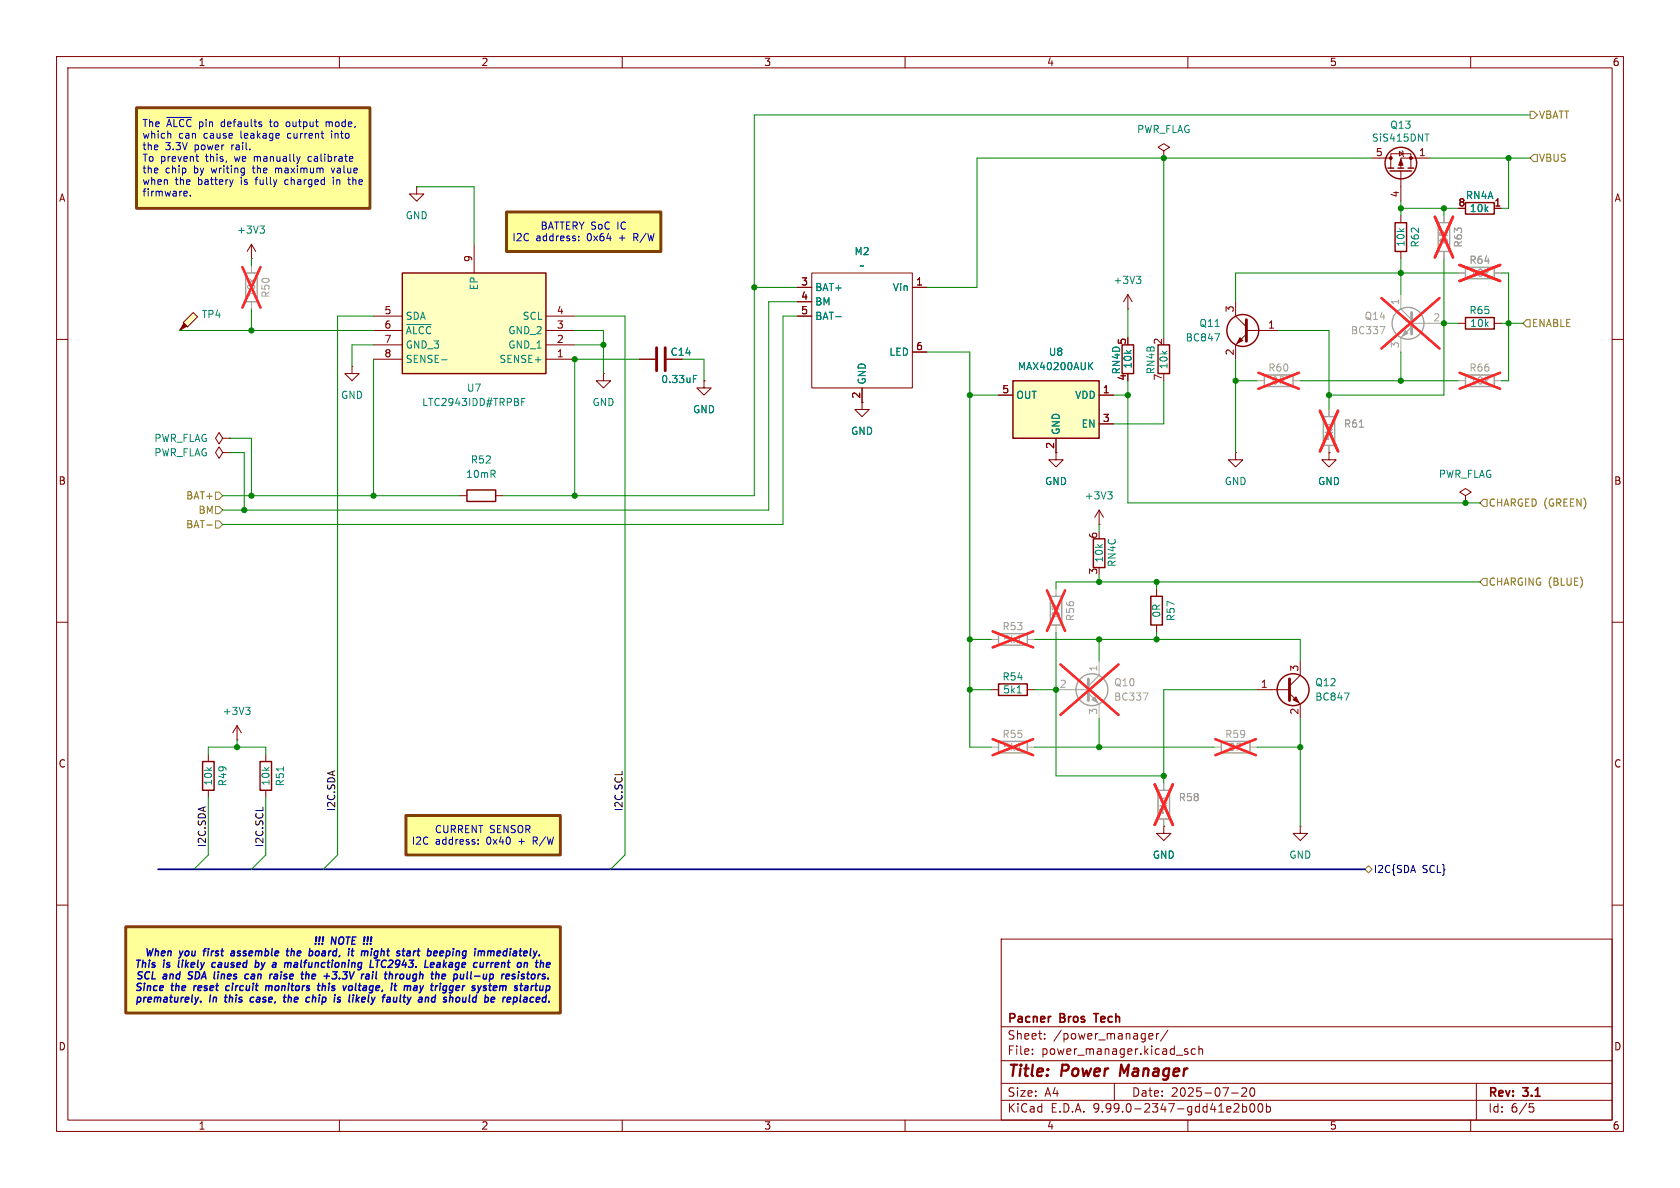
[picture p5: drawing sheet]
<svg xmlns="http://www.w3.org/2000/svg" width="297mm" height="210mm" viewBox="0 0 297 210" stroke-linecap="round" stroke-linejoin="round" font-family="sans-serif">
<path d="M0 0h297v210h-297z" fill="#fff" stroke="#fff" stroke-width=".18"/>
<g fill="none" stroke="#840000" stroke-width=".18">
<path d="M10 10h277v190h-277zM12 12h273v186h-273zM60 10v2M110 10v2M160 10v2M210 10v2M260 10v2M10 60h2M285 60h2M10 110h2M285 110h2M10 160h2"/>
<path d="M177 166h108v32h-108zM285 160h2M60 198v2M110 198v2M160 198v2M177 194.5h108M177 191.5h108M177 187.5h108M177 181.5h108M182.5 186.3v.1M182.5 185.5v.1M184.7 183.6v.1"/>
<path d="M184.7 182.8v.1M197 191.5v3M203.2 183.6h.5M203.2 182.8l.4-.1 .2 .4-.7 .1M204.5 182.7v1M204.9 182.7l-.3 .1-.1 .2M206.5 182.1l-1.3 2M209.6 185.9l.4 .1v.2l-.2 .2h-.3M209.6 185.4l.4 .1M210 198v2M211.3 185.5l-.4-.1-.3 .3v.4l.1 .2h.6M212 185.5l.2-.1 .3 .1 .1 .9"/>
<path d="M212 184.9v1.5M217.7 193.2h1.2M218.4 195.1l.5 .1 .1 .3-.9 1.1h.9M219.5 192.4l.6-.1 .2 .1 .1 .3-.9 1.1h.9M219.7 195.7l.4-.1 .3 .3v.4l-.2 .2h-.5M219.7 195.1v1.5M221.1 192.4l.2-.1a.81 .81 0 0 1 .6 .6 .81 .81 0 0 1-.3 .8l-.1 .1a.81 .81 0 0 1-.4-1.4zM221.1 195.2l.2-.1a.81 .81 0 0 1 .6 .6 .81 .81 0 0 1-.3 .8l-.1 .1a.81 .81 0 0 1-.4-1.4zM222.5 195.2l.2-.1a.81 .81 0 0 1 .6 .6 .81 .81 0 0 1-.3 .8l-.1 .1a.81 .81 0 0 1-.4-1.4zM223.9 195.7l.4-.1 .3 .3v.4l-.1 .2h-.6M223.9 195.1v1.5M260 198v2"/>
<path d="M261 191.5v6.5M270.4 195.1h.7M270.5 195.7h.4l.3 .3-.2 .5-.5 .1"/>
</g>
<path d="M198.2 188.2l-.2 2" fill="none" stroke="#840000" stroke-width=".4"/>
<path d="M185.6 179.7h.2M193.3 179.2h.9" fill="none" stroke="#840000" stroke-width=".3"/>
<g fill="#ff9">
<path d="M24.1 19.1h41.3v17.7h-41.3z"/>
<path d="M89.5 37.5h27.3v7h-27.3z"/>
<path d="M22.2 163.8h76.9v15.3h-76.9z"/>
<path d="M71.8 144.1h27.3v7h-27.3z"/>
</g>
<g fill="none" stroke="#840000" stroke-width=".18">
<path d="M44.4 45.7h.1M44.4 43.2l-.7 1.3M44.4 43.2l.8 1.3M44.4 43.2v2.5M218.4 53.3v2.6l1.9 1.9M220.3 58.4h5.8M220.3 59.1l-1.9 1.9v2.5M257.8 57.2h1.3M264.2 57.2h1.2M152.4 71.1v1.3h1.3l-1.3 1.3-1.3-1.3h1.3M186.7 80v1.3h1.3l-1.3 1.3-1.3-1.3h1.3M194.3 92.7h.1"/>
<path d="M194.3 90.2l-.8 1.2M194.3 90.2l.8 1.2M194.3 90.2v2.5M218.4 80v1.3h1.3l-1.3 1.3-1.2-1.3h1.2M218.4 80h.1M234.9 80v1.3h1.3l-1.3 1.3-1.2-1.3h1.2M234.9 80h.1M259.1 87.6l1-.6-1-.6-1 .6 1 .6v1.3M259.1 88.9h.1M204.5 104.1v1.3M204.5 110.5v1.3M229.9 116.8v2.6l-1.9 1.9"/>
<path d="M41.9 130.8h.1M41.9 128.3l-.8 1.2M41.9 128.3l.8 1.2M41.9 128.3v2.5M47 133.4v1.2M47 139.7v1.3M222.2 121.9h5.8M228 122.6l1.9 1.9v2.5M205.7 146.1v1.2h1.3l-1.3 1.3-1.2-1.3h1.2M205.7 146.1h.1"/>
</g>
<path d="M46 39.9h.7l-.4 .5M46.5 40.4l.2 .3v.3l-.2 .2M214.8 59h.8l-.5 1.3M195.8 86.9h.8l-.4 .5M196.4 87.4l.2 .3v.3l-.2 .2M43.4 125h.8l-.4 .5M44 125.5l.2 .3v.3l-.2 .2M50.1 135.6v.7M237.7 122.5h.8l-.5 1.3" fill="none" stroke="#008484" stroke-width=".18"/>
<g fill="none" stroke="#a1a1a1" stroke-width=".25">
<path d="M43.4 48.3h2.1v5h-2.1zM233.9 73.7h2.1v5h-2.1zM259.1 66.3h5.1v2h-5.1zM176.5 112h5.1v2h-5.1zM185.7 105.4h2v5.1h-2zM176.5 131.1h5.1v2h-5.1z"/>
<circle cx="248.9" cy="57.1" r="2.82"/>
</g>
<g fill="none" stroke="#a1a1a1" stroke-width=".18">
<path d="M44.4 47v1.3M44.4 53.3v1.3M244 57.7h.8l-.5 1.3M247.6 52.1v2.5l2 1.9M249.6 57.2h5.7M249.6 57.8l-2 1.9v2.5M234.9 72.4v1.3M234.9 78.7v1.3M235.5 74.7v.7M240.3 75.5h.7M257.8 67.3h1.3M264.2 67.3h1.2"/>
<path d="M175.3 113h1.2M179.8 113.6h.8M181.6 113h1.3M186.7 104.1v1.3M186.7 110.5v1.3M175.3 132.1h1.2M179.8 132.7h.8M181.6 132.1h1.3"/>
</g>
<g fill="none" stroke="#ff2626" stroke-width=".46">
<path d="M42.8 47.2l3.3 7.2M46.1 47.2l-3.3 7.2M244.2 52.7l10.3 8.9M254.5 52.7l-10.3 8.9M233.3 72.6l3.3 7.2M236.6 72.6l-3.3 7.2M258 65.9l7.2 2.8M265.2 65.9l-7.2 2.8M175.5 111.6l7.2 2.8M182.7 111.6l-7.2 2.8M185.1 104.4l3.2 7.1M188.3 104.4l-3.2 7.1"/>
<path d="M175.5 130.7l7.2 2.8M182.7 130.7l-7.2 2.8"/>
</g>
<path d="M220.3 56.5v3.8M228 120v3.8" fill="none" stroke="#840000" stroke-width=".51"/>
<g fill="none" stroke="#840000" stroke-width=".25">
<path d="M259.1 56.1h5.1v2.1h-5.1zM198.4 61h2v5h-2zM204.7 61h2.1v5h-2.1zM193.3 95.3h2v5h-2zM203.5 105.4h2v5.1h-2zM46 134.6h2v5.1h-2z"/>
<circle cx="219.7" cy="58.4" r="2.82"/>
<circle cx="228.6" cy="121.9" r="2.82"/>
</g>
<g fill="#840000" stroke="#840000" stroke-width=".18">
<path d="M228.6 123.7l.5-.5 .5 1z"/>
<path d="M219.2 59.7l.5 .5-1 .5z"/>
</g>
<path d="M249.6 55.2v3.9" fill="none" stroke="#a1a1a1" stroke-width=".51"/>
<path d="M248.4 58.4l.5 .5-1 .5z" fill="#a1a1a1" stroke="#a1a1a1" stroke-width=".18"/>
<path d="M179.1 67.3h15.2v10.2h-15.2z" fill="#ffffc2"/>
<path d="M179.1 67.3h15.2v10.2h-15.2z" fill="none" stroke="#840000" stroke-width=".25"/>
<path d="M199.4 54.6h.1M199.4 52.1l-.8 1.2M199.4 52.1l.8 1.2M199.4 52.1v2.5M62.2 64.8v1.2h1.3l-1.3 1.3-1.2-1.3h1.2M62.2 64.8h.1M176.5 69.9h2.6M186.7 77.5v2.5M194.3 69.9h2.5M194.3 74.9h2.5" fill="none" stroke="#840000" stroke-width=".18"/>
<path d="M200.9 48.8h.8l-.4 .5M201.4 49.3l.3 .3v.3l-.3 .2M192.6 64.6l.6 .7M193.2 64.1l-.7 .7" fill="none" stroke="#008484" stroke-width=".18"/>
<path d="M254.3 39.4h2v5.1h-2zM259.1 47.2h5.1v2.1h-5.1z" fill="none" stroke="#a1a1a1" stroke-width=".25"/>
<path d="M255.3 38.1v1.3M255.3 44.5v1.2M257.8 48.3h1.3M264.2 48.3h1.2" fill="none" stroke="#a1a1a1" stroke-width=".18"/>
<path d="M253.7 38.3l3.2 7.2M256.9 38.3l-3.2 7.2M258 46.8l7.2 2.9M265.2 46.8l-7.2 2.9" fill="none" stroke="#ff2626" stroke-width=".46"/>
<path d="M71.1 48.3h25.4v17.7h-25.4z" fill="#ffffc2"/>
<g fill="none" stroke="#840000" stroke-width=".25">
<path d="M245.4 29.7h1M245.7 30.2h3.9M247.1 29.7h1.1M248.9 29.7h1M259.1 35.8h5.1v2h-5.1zM71.1 48.3h25.4v17.7h-25.4zM82.5 86.6h5.1v2h-5.1zM35.8 134.6h2v5.1h-2zM176.5 120.9h5.1v2h-5.1z"/>
<circle cx="247.6" cy="28.8" r="2.79"/>
</g>
<g fill="none" stroke="#840000" stroke-width=".18">
<path d="M73.7 33v1.3h1.2l-1.2 1.3-1.3-1.3h1.3M73.7 33h.1M242.6 27.9h3.3M245.9 29.7v-2.5h3.5v2.5M247.4 26.8l.6 .4-.6 .4zM247.6 30.2v5.4M247.9 26.7l.1 .1v.8l.2 .1M252.7 27.9h-5.1v1.8M264.2 36.8h1.2M66 58.4h5.1M66 55.9h5.1M83.8 43.2v5.1"/>
<path d="M96.5 58.4h5.1M96.5 55.9h5.1M141 55.9h2.5M141 50.8h2.5M141 53.3h2.5M143.5 48.3h17.8v20.3h-17.8zM161.3 50.8h2.5M39.4 77.5l-.7-1-.6 1 .6 1 .7-1h1.2M40.6 77.5h.1M66 63.5h5.1M66 61h5.1M96.5 63.5h5.1"/>
<path d="M96.5 61h5.1M106.7 66v1.3h1.2l-1.2 1.3-1.3-1.3h1.3M106.7 66h.1M113 63.5h2.8M117.9 63.5h2.7M124.5 67.3v1.3h1.2l-1.2 1.3-1.3-1.3h1.3M124.5 67.3h.1M152.4 68.6v2.5M161.3 62.2h2.5M39.4 80l-.7-1-.6 1 .6 1 .7-1h1.2M40.6 80h.1M81.3 87.6h1.2"/>
<path d="M87.6 87.6h1.3M36.8 133.4v1.2M36.8 139.7v1.3M175.3 121.9h1.2M181.6 121.9h1.3"/>
</g>
<path d="M251.9 23.7h.7M71.9 57.4h4.4M147.7 56h1M78.1 63.6h.9M92.2 71h.4M92.8 70.4h-.6v1.3M122.6 67h.4M122.6 66.4h.6M179.8 122.5h.8" fill="none" stroke="#008484" stroke-width=".18"/>
<path d="M116.1 61.5v4M117.6 61.5v4" fill="none" stroke="#840000" stroke-width=".51"/>
<g fill="none" stroke="#a1a1a1" stroke-width=".25">
<path d="M223.5 66.3h5.1v2h-5.1zM215.9 131.1h5.1v2h-5.1z"/>
<circle cx="193" cy="121.9" r="2.82"/>
</g>
<path d="M222.2 67.3h1.3M228.6 67.3h1.3M194.3 116.8v2.6l-1.9 1.9M186.7 121.9h5.7M192.4 122.6l1.9 1.9v2.5M202.1 122.5h.8l-.5 1.3M214.6 132.1h1.3M221 132.1h1.2" fill="none" stroke="#a1a1a1" stroke-width=".18"/>
<path d="M222.5 65.9l7.1 2.8M229.6 65.9l-7.1 2.8M187.5 117.5l10.2 8.9M197.7 117.5l-10.2 8.9M214.9 130.7l7.1 2.8M222 130.7l-7.1 2.8" fill="none" stroke="#ff2626" stroke-width=".46"/>
<path d="M192.4 120v3.8" fill="none" stroke="#a1a1a1" stroke-width=".51"/>
<path d="M193 123.7l.5-.5 .6 1z" fill="#a1a1a1" stroke="#a1a1a1" stroke-width=".18"/>
<g fill="#840000" stroke="#840000" stroke-width=".18">
<path d="M247.6 28.2l.4 1h-.7z"/>
<circle cx="245.9" cy="27.9" r=".25"/>
<circle cx="249.4" cy="27.9" r=".25"/>
</g>
<path d="M32.4 57l1.8-1.8 .7 .8-1.8 1.8z" fill="#ffffc2"/>
<path d="M32.5 57.2l.5 .5-1.3 .7z" fill="#840000" stroke="#840000" stroke-width=".18"/>
<g fill="none" stroke="#840000" stroke-width=".18">
<path d="M205.7 26.7l1.1-.7-1.1-.6-1 .6 1 .7v1.2M205.7 27.9h.1M247.6 38.1v1.3M264.2 36.8h1.2M31.7 58.4h.1M32.4 57l1.8-1.8 .7 .8-1.8 1.8zM141 50.8h2.5M141 53.3h2.5M141 55.9h2.5M161.3 50.8h2.5M247.6 44.5v1.2M113 63.5h2.8"/>
<path d="M117.9 63.5h2.7M124.5 67.3h.1M152.4 68.6v2.5M161.3 62.2h2.5M176.5 69.9h2.6M186.7 77.5v2.5M194.3 69.9h2.5M194.3 74.9h2.5M234.9 80h.1M205.7 146.1h.1M229.9 146.1v1.2h1.2l-1.2 1.3-1.3-1.3h1.3M229.9 146.1h.1"/>
</g>
<path d="M246.6 39.4h2.1v5.1h-2.1z" fill="none" stroke="#840000" stroke-width=".25"/>
<path d="M204.7 139.7h2.1v5.1h-2.1z" fill="none" stroke="#a1a1a1" stroke-width=".25"/>
<path d="M255.3 38.1v1.3M255.3 44.5v1.2M257.8 48.3h1.3M264.2 48.3h1.2M234.9 72.4v1.3M234.9 78.7v1.3M235.5 74.7v.7M240.3 75.5h.7M205.7 138.4v1.3M205.7 144.8v1.3M206.3 140.8v.7" fill="none" stroke="#a1a1a1" stroke-width=".18"/>
<path d="M253.7 38.3l3.2 7.2M256.9 38.3l-3.2 7.2M258 46.8l7.2 2.9M265.2 46.8l-7.2 2.9M233.3 72.6l3.3 7.2M236.6 72.6l-3.3 7.2M204.1 138.7l3.2 7.1M207.3 138.7l-3.2 7.1" fill="none" stroke="#ff2626" stroke-width=".46"/>
<path d="M270.5 19.7h.6l.7 .6-.7 .7h-.6zM271.1 27.3h.7v1.3h-.7l-.6-.7zM269.2 57.2l.7-.7h.6v1.3h-.6zM36.5 92.8h1M38.1 89.5h.6l.7 .7-.7 .6h-.6zM38.1 87h.6l.7 .6-.7 .7h-.6zM38.1 92.1h.6l.7 .6-.7 .6h-.6zM262.3 88.3h.6v1.2h-.6l-.7-.6zM262.3 102.2h.6v1.3h-.6l-.7-.6zM241.9 153l.7 .7-.7 .6-.6-.6z" fill="none" stroke="#848400" stroke-width=".18"/>
<path d="M27.9 153.7h213.4" fill="none" stroke="#000084" stroke-width=".3"/>
<g fill="none" stroke="#008400" stroke-width=".18">
<path d="M73.7 33h10.1v10.2M205.7 27.9v31.8M242.6 27.9h-69.9v22.9h-8.9M247.6 35.6v2.5M247.6 36.8h10.2M252.7 27.9h17.8M255.3 36.8v1.3M266.7 27.9v8.9h-1.3M270.5 20.3h-137.2v67.3h-44.4M31.7 58.4h34.3M44.4 45.7v1.3M44.4 54.6v3.8"/>
<path d="M66 55.9h-6.3v95.2l-2.6 2.6M101.6 58.4h5.1v7.6M101.6 55.9h8.9v95.2l-2.6 2.6M133.3 50.8h7.7M141 55.9h-2.6v36.8h-99M141 53.3h-5.1v36.9h-96.5M199.4 54.6v5.1M226.1 58.4h8.8v14M247.6 45.7v6.4M255.3 45.7v24.2h-20.4M255.3 57.2h2.5M257.8 48.3h-39.4v5"/>
<path d="M265.4 48.3h1.3v19h-1.3M265.4 57.2h3.8M40.6 77.5h3.8v10.1M66 63.5v24.1M66 61h-3.8v3.8M101.6 61h5.1M113 63.5h-11.4v24.1M120.6 63.5h3.9v3.8M163.8 62.2h7.6v69.9h3.9M171.4 69.9h5.1M196.8 69.9h2.6M199.4 67.3v21.6h62.2"/>
<path d="M205.7 67.3v7.6h-8.9M218.4 63.5v16.5M218.4 67.3h3.8M229.9 67.3h27.9M247.6 62.2v5.1M39.4 87.6h41.9M40.6 80h2.6v10.2M194.3 92.7v1.3M171.4 113h3.9M182.9 113h47v3.8M186.7 111.8v25.4h19M194.3 101.6v1.3"/>
<path d="M194.3 113v3.8M204.5 102.9v1.2M204.5 111.8v1.2M261.6 102.9h-74.9v1.2M36.8 133.4v-1.3h10.2v1.3M41.9 130.8v1.3M171.4 121.9h3.9M182.9 132.1h31.7M182.9 121.9h3.8M194.3 127v5.1M222.2 121.9h-16.5v16.5M222.2 132.1h7.7"/>
<path d="M229.9 127v19.1M36.8 141v10.1l-2.5 2.6M47 141v10.1l-2.6 2.6"/>
</g>
<path d="M24.1 19.1h41.3v17.7h-41.3zM89.5 37.5h27.3v7h-27.3zM71.8 144.1h27.3v7h-27.3zM22.2 163.8h76.9v15.3h-76.9z" fill="none" stroke="#803f00" stroke-width=".51"/>
<g fill="none" stroke="#0000c2" stroke-width=".18">
<path d="M29.5 20.8h4.4M30 23.6l.2 .2v.6M32.7 33.8l.3 .1 .1 .2-.6 .1M33 34.6l-.3 .1M33.6 34.5v.2M34.8 28.3l.3 .2M41.2 31.8l-.3 .8M46.1 22l.2 .1-.2 .3M46.1 21.5l.1 .1M48.7 29.7v.9M48.8 29.8h-.1M50.6 31.8l-.3 .2v.4l.3 .2"/>
<path d="M50.7 21.6l-.1 .2 .1 .5M53.1 27.7l-.3 .8M54.7 27.7l-.2 .2v.4l.2 .2M57.7 21.5v.9M58 21.5l-.3 .2M58.6 29.7l.3 .9 .3-.9M58.6 23.6v.8M58.9 31.8v.8M58.9 31.3v.2M61.5 31.8h.5M61.6 31.3v1.1l.4 .2M62.3 27.7l.1 .3-.6 .1"/>
<path d="M102.3 42.4v.2M102.3 41.8v.1M84.5 149.1v.1M84.5 148.5v.1"/>
</g>
<g fill="none" stroke="#0000c2" stroke-width=".25">
<path d="M33.2 173h.2M35.1 176.3l-.4 .8M35.5 177v.1M35.9 168.1h.5M36.1 167.9l-.1 1.1M38 170.2l-.4 .1-.2 .5 .3 .2 .3-.1M39.7 176.3h.5M39.9 175.9l-.1 1.2M40.5 174.2l-.5 .2-.1 .4 .2 .3 .4-.1M41.3 168.1l-.4 .1M41.3 168.5h-.4l-.1 .3 .2 .2 .4-.1M43.4 173h.5"/>
<path d="M43.5 172.3h.5M44.8 176.3l-.5 .1-.1 .5 .2 .2h.4M45.3 170.2l.4 .1v.5l-.1 .1-.4 .1M47 174.4l.4-.2 .2 .2M47 174.2l-.1 .9M47.6 174.4l-.1 .7M48 174.2l-.4 .2M48.5 173h.5M49.1 172.5l-.5 .1-.2 .1M49.1 172.4l-.1 .6M50.1 176.3h.5M50.3 175.9l-.1 1.1 .3 .1"/>
<path d="M50.6 168.1h.5M50.8 167.7l-.1 1.1 .3 .2M51.1 175.9l-.2 1.2M51.4 176.3l-.4 .1M51.6 167.7l-.2 1.3M51.9 168.1l-.4 .1M52.5 170.2h-.4M52.5 170.5h-.3l-.2 .2v.2l.4 .1M54.6 172.4v.6M55.2 172.4v.6h.3M55.4 175.9l-.2 1.2M55.7 176.3l-.4 .1"/>
<path d="M55.8 172.5l-.6 .1M56.2 168.1l-.3 .1-.2 .5 .1 .2 .3 .1M57 174.4l.2-.2 .3 .1v.8M57.1 173.8l-.2 1.3M59.5 172.4l-.1 .5-.5 .1M60 172.9v.1M61.3 172.4v.4l-.1 .2h-.5l-.2-.1M61.8 171.8l.3 1.2 .5-1.2M61.9 174.2l.4 .2v.4l-.2 .2-.3 .1M62.1 168.1h.5M64 172.2l-.1 .8M64 176.5v.6h.3"/>
<path d="M64.6 176.6l-.6 .1M65.3 172.5l-.5 .1-.2 .1 .2 .3h.4M65.3 172.4l-.1 .6M65.9 172.2l-.1 .8M66.1 169.3l.3 .1M66.5 168.1l-.3 .3-.1 .3 .1 .2 .4 .1M66.6 171.8l-.2 1.1 .2 .1M66.8 169.7l-.2 1.3M67.4 170.3v.2a.44 .44 0 0 0 .2 .4 .44 .44 0 0 0 .5 0M70.1 177l-.4 .1M70.2 176.3l-.1 .8M70.8 172.3l.4-.1 .2 .2-.1 .5-.2 .1h-.3"/>
<path d="M70.8 175.9l-.1 1.2M71.5 174.2l-.1 .9M71.7 174.2l-.2 .2M72.4 168.1l.1 .2v.7M72.5 168.4l-.1 .1M73.2 168.1l-.1 .9M73.2 168.2l-.1 .2M74.3 174.2l.2 .9-.4 .4M76.4 173.8l-.2 1.1M76.9 177.1h-.4M77 175.9l-.2 1.2M77.3 170.2h.5l-.1 .8"/>
<path d="M77.8 170.5h-.4l-.2 .2 .1 .3 .5-.1M78.2 168.1l.2 .3-.6 .1M78.9 168.9l.3 .1M79 168.1l-.2 1.3M79.1 168.1l-.1 .1M79.4 175.5h.5M80 174.2l-.4 .2-.2 .4 .1 .2 .4 .1M80.2 173h.4M80.3 172.2l-.2 1.3M82.3 177l-.4 .1M82.4 176.3l-.1 .8M83.9 172.6h1"/>
<path d="M86.6 175l.2 .1M86.6 173.8l-.1 1.1M86.9 170.2l-.1 .8M87 168.1l.4 .2-.1 .7M87.2 170.2h-.2M87.2 174.4v.6l.4 .1M87.8 174.5l-.6 .2M88 168.2l-.2 .6 .2 .2M88.5 168.4l-.6 .1M89.7 176.5v.6h.5M90.3 176.6l-.6 .1M92.7 172.3l-.3-.1-.2 .2 .4 .3v.3h-.5"/>
<path d="M93.1 172.2h.5M93.4 171.8l-.2 1.1 .3 .1M93.8 176.4l-.1 .6 .4 .1M94.6 174.2h.5M94.7 175l.3 .1M94.8 173.8l-.1 1.1M94.9 169.7l-.1 1.1 .2 .2M95.5 174.2l-.1 .7 .2 .2M95.6 169.7l-.1 1.3"/>
</g>
<path d="M147.7 56h1M122.6 67h.4M122.6 66.4h.6M192.6 64.6l.6 .7M193.2 64.1l-.7 .7" fill="none" stroke="#008484" stroke-width=".18"/>
<g fill="#008400" stroke="#008400" stroke-width=".18">
<circle cx="44.4" cy="87.6" r=".46"/>
<circle cx="43.2" cy="90.2" r=".46"/>
<circle cx="66" cy="87.6" r=".46"/>
<circle cx="41.9" cy="132.1" r=".46"/>
<circle cx="247.6" cy="67.3" r=".46"/>
<circle cx="259.1" cy="88.9" r=".46"/>
<circle cx="199.4" cy="69.9" r=".46"/>
<circle cx="255.3" cy="57.2" r=".46"/>
<circle cx="204.5" cy="102.9" r=".46"/>
<circle cx="234.9" cy="69.9" r=".46"/>
<circle cx="218.4" cy="67.3" r=".46"/>
<circle cx="266.7" cy="57.2" r=".46"/>
<circle cx="186.7" cy="121.9" r=".46"/>
<circle cx="204.5" cy="113" r=".46"/>
<circle cx="194.3" cy="132.1" r=".46"/>
<circle cx="205.7" cy="137.2" r=".46"/>
<circle cx="229.9" cy="132.1" r=".46"/>
<circle cx="171.4" cy="121.9" r=".46"/>
<circle cx="44.4" cy="58.4" r=".46"/>
<circle cx="101.6" cy="63.5" r=".46"/>
<circle cx="205.7" cy="27.9" r=".46"/>
<circle cx="247.6" cy="36.8" r=".46"/>
<circle cx="247.6" cy="48.3" r=".46"/>
<circle cx="266.7" cy="27.9" r=".46"/>
<circle cx="255.3" cy="36.8" r=".46"/>
<circle cx="194.3" cy="113" r=".46"/>
<circle cx="194.3" cy="102.9" r=".46"/>
<circle cx="106.7" cy="61" r=".46"/>
<circle cx="101.6" cy="87.6" r=".46"/>
<circle cx="133.3" cy="50.8" r=".46"/>
<circle cx="171.4" cy="69.9" r=".46"/>
<circle cx="171.4" cy="113" r=".46"/>
</g>
<g font-size="2.8" fill="#840000">
<text x="178" y="190.9">Title:</text>
<text x="187.7" y="190.9">Power</text>
<text x="198.8" y="190.9">Manager</text>
</g>
<g font-size="2.1" fill="#840000">
<text x="178" y="184">Sheet:</text>
<text x="178" y="181.2">Pacner</text>
<text x="186.2" y="184">/power_manager/</text>
<text x="187.5" y="181.2">Bros</text>
<text x="194.2" y="181.2">Tech</text>
<text x="178" y="186.7">File:</text>
<text x="184.1" y="186.7">power_manager.kicad_sch</text>
<text x="178" y="196.9">KiCad</text>
<text x="178" y="194.1">Size:</text>
<text x="184.7" y="194.1">A4</text>
<text x="185.7" y="196.9">E.D.A.</text>
<text x="193.3" y="196.9">9.99.0-2347-gdd41e2b00b</text>
<text x="200" y="194.1">Date:</text>
<text x="207" y="194.1">2025-07-20</text>
<text x="263" y="194.3">Rev:</text>
<text x="263" y="196.9">Id:</text>
<text x="267.1" y="196.9">6/5</text>
<text x="269.4" y="194.3">3.1</text>
</g>
<g font-size="1.8" fill="#840000">
<text x="35" y="11.9">1</text>
<text x="85" y="11.9">2</text>
<text x="135" y="11.9">3</text>
<text x="185" y="11.9">4</text>
<text x="235" y="11.9">5</text>
<text x="285" y="11.9">6</text>
<text x="243.1" y="27.7">5</text>
<text x="250.8" y="27.7">1</text>
<text x="10.3" y="35.9">A</text>
<text x="247.4" y="35" transform="rotate(-90 247.4 35)">4</text>
<text x="285.3" y="35.9">A</text>
<text x="257.7" y="36.6">8</text>
<text x="264.1" y="36.6">1</text>
<text x="83.6" y="46.4" transform="rotate(-90 83.6 46.4)">9</text>
<text x="141.5" y="50.5">3</text>
<text x="141.5" y="53.1">4</text>
<text x="161.9" y="50.5">1</text>
<text x="67.9" y="58.2">6</text>
<text x="67.9" y="55.6">5</text>
<text x="98.4" y="58.2">3</text>
<text x="98.4" y="55.6">4</text>
<text x="141.5" y="55.6">5</text>
<text x="218.2" y="55.3" transform="rotate(-90 218.2 55.3)">3</text>
<text x="224.1" y="58.2">1</text>
<text x="67.9" y="63.2">8</text>
<text x="67.9" y="60.7">7</text>
<text x="98.4" y="63.2">1</text>
<text x="98.4" y="60.7">2</text>
<text x="161.9" y="62">6</text>
<text x="199.1" y="61" transform="rotate(-90 199.1 61)">5</text>
<text x="218.2" y="62.9" transform="rotate(-90 218.2 62.9)">2</text>
<text x="152.1" y="70.6" transform="rotate(-90 152.1 70.6)">2</text>
<text x="177.1" y="69.6">5</text>
<text x="194.9" y="69.6">1</text>
<text x="199.1" y="67.4" transform="rotate(-90 199.1 67.4)">4</text>
<text x="205.5" y="67.4" transform="rotate(-90 205.5 67.4)">7</text>
<text x="194.9" y="74.7">3</text>
<text x="186.4" y="79.4" transform="rotate(-90 186.4 79.4)">2</text>
<text x="10.3" y="85.9">B</text>
<text x="285.3" y="85.9">B</text>
<text x="194.1" y="95.3" transform="rotate(-90 194.1 95.3)">6</text>
<text x="194.1" y="101.7" transform="rotate(-90 194.1 101.7)">3</text>
<text x="229.6" y="118.8" transform="rotate(-90 229.6 118.8)">3</text>
<text x="222.8" y="121.7">1</text>
<text x="229.6" y="126.4" transform="rotate(-90 229.6 126.4)">2</text>
<text x="10.3" y="135.9">C</text>
<text x="285.3" y="135.9">C</text>
<text x="10.3" y="185.9">D</text>
<text x="285.3" y="185.9">D</text>
<text x="35" y="199.9">1</text>
<text x="85" y="199.9">2</text>
<text x="135" y="199.9">3</text>
<text x="185" y="199.9">4</text>
<text x="235" y="199.9">5</text>
<text x="285" y="199.9">6</text>
</g>
<g font-size="1.8" fill="#0000c2">
<text x="25.1" y="22.7">The</text>
<text x="29.5" y="22.7">~{ALCC}</text>
<text x="35.3" y="22.7">pin</text>
<text x="39.4" y="22.7">defaults</text>
<text x="48.2" y="22.7">to</text>
<text x="51.3" y="22.7">output</text>
<text x="58.5" y="22.7">mode,</text>
<text x="25.1" y="24.7">which</text>
<text x="25.1" y="26.8">the</text>
<text x="25.1" y="28.8">To prevent</text>
<text x="29.2" y="26.8">3.3V</text>
<text x="31.6" y="24.7">can</text>
<text x="34.5" y="26.8">power</text>
<text x="36.1" y="24.7">cause</text>
<text x="36.5" y="28.8">this,</text>
<text x="41.2" y="26.8">rail.</text>
<text x="41.8" y="28.8">we</text>
<text x="42.8" y="24.7">leakage</text>
<text x="45.4" y="28.8">manually</text>
<text x="51.3" y="24.7">current</text>
<text x="55.1" y="28.8">calibrate</text>
<text x="59.2" y="24.7">into</text>
<text x="25.1" y="30.8">the</text>
<text x="25.1" y="32.9">when</text>
<text x="25.1" y="34.9">firmware.</text>
<text x="29.2" y="30.8">chip</text>
<text x="31" y="32.9">the</text>
<text x="34.4" y="30.8">by</text>
<text x="35.1" y="32.9">battery</text>
<text x="37.7" y="30.8">writing</text>
<text x="42.9" y="32.9">is</text>
<text x="45.2" y="30.8">the</text>
<text x="45.7" y="32.9">fully</text>
<text x="49.3" y="30.8">maximum</text>
<text x="51" y="32.9">charged</text>
<text x="59.5" y="30.8">value</text>
<text x="59.7" y="32.9">in</text>
<text x="62.7" y="32.9">the</text>
<text x="95.5" y="40.8">BATTERY SoC</text>
<text x="109.2" y="40.8">IC</text>
<text x="90.5" y="42.8">I2C</text>
<text x="94.7" y="42.8">address:</text>
<text x="103.9" y="42.8">0x64</text>
<text x="109.7" y="42.8">+</text>
<text x="112.5" y="42.8">R/W</text>
<text x="72.7" y="149.5">I2C</text>
<text x="76.8" y="147.5">CURRENT SENSOR</text>
<text x="77" y="149.5">address:</text>
<text x="86.1" y="149.5">0x40</text>
<text x="91.9" y="149.5">+</text>
<text x="94.7" y="149.5">R/W</text>
<text x="55.2" y="167.4">!!!</text>
<text x="58.5" y="167.4">NOTE !!!</text>
<text x="23.6" y="171.4">This</text>
<text x="23.8" y="173.5">SCL</text>
<text x="25.4" y="169.4">When</text>
<text x="28.8" y="173.5">and</text>
<text x="28.8" y="171.4">is</text>
<text x="31.7" y="169.4">you</text>
<text x="32" y="171.4">likely</text>
<text x="33.7" y="173.5">SDA</text>
<text x="36.5" y="169.4">first</text>
<text x="38.4" y="171.4">caused</text>
<text x="38.8" y="173.5">lines</text>
<text x="41.8" y="169.4">assemble</text>
<text x="44.8" y="173.5">can</text>
<text x="46.6" y="171.4">by</text>
<text x="49.7" y="173.5">raise</text>
<text x="50.2" y="171.4">a</text>
<text x="52.2" y="169.4">the</text>
<text x="52.8" y="171.4">malfunctioning</text>
<text x="55.8" y="173.5">the</text>
<text x="56.6" y="169.4">board,</text>
<text x="64.1" y="169.4">it</text>
<text x="66.9" y="169.4">might</text>
<text x="67.4" y="173.5">rail</text>
<text x="68.4" y="171.4">LTC2943.</text>
<text x="72.1" y="173.5">through</text>
<text x="73.7" y="169.4">start</text>
<text x="78.6" y="171.4">Leakage</text>
<text x="79.6" y="169.4">beeping</text>
<text x="80.8" y="173.5">the</text>
<text x="85.2" y="173.5">pull-up</text>
<text x="87.8" y="171.4">current</text>
<text x="88.4" y="169.4">immediately.</text>
<text x="94.2" y="173.5">resistors.</text>
<text x="96" y="171.4">on</text>
<text x="23.6" y="175.5">Since</text>
<text x="23.7" y="177.6">prematurely.</text>
<text x="30.3" y="175.5">the</text>
<text x="34.7" y="175.5">reset</text>
<text x="37" y="177.6">In</text>
<text x="40.2" y="177.6">this</text>
<text x="40.9" y="175.5">circuit</text>
<text x="45.2" y="177.6">case,</text>
<text x="48.4" y="175.5">monitors</text>
<text x="51.7" y="177.6">the</text>
<text x="56.1" y="177.6">chip</text>
<text x="58.2" y="175.5">this</text>
<text x="61.6" y="177.6">is</text>
<text x="63.2" y="175.5">voltage,</text>
<text x="64.7" y="177.6">likely</text>
<text x="71.2" y="177.6">faulty</text>
<text x="72.1" y="175.5">it</text>
<text x="74.9" y="175.5">may</text>
<text x="78" y="177.6">and</text>
<text x="80.2" y="175.5">trigger</text>
<text x="82.9" y="177.6">should</text>
<text x="88" y="175.5">system</text>
<text x="90.7" y="177.6">be</text>
<text x="94.4" y="177.6">replaced.</text>
<text x="96" y="175.5">startup</text>
</g>
<g font-size="1.8" fill="#008484">
<text x="200.9" y="23.7">PWR_FLAG</text>
<text x="245.7" y="23">Q13</text>
<text x="242.4" y="25.2">SiS415DNT</text>
<text x="259" y="35.4">RN4A</text>
<text x="41.8" y="41.5">+3V3</text>
<text x="71.6" y="39">GND</text>
<text x="259.7" y="37.7">10k</text>
<text x="151" y="45.3">M2</text>
<text x="151.8" y="47.9">~</text>
<text x="248.5" y="43.7" transform="rotate(-90 248.5 43.7)">10k</text>
<text x="251.1" y="43.9" transform="rotate(-90 251.1 43.9)">R62</text>
<text x="84.7" y="51.4" transform="rotate(-90 84.7 51.4)">EP</text>
<text x="144" y="51.7">BAT+</text>
<text x="157.7" y="51.7">Vin</text>
<text x="196.7" y="50.4">+3V3</text>
<text x="35.6" y="56.4">TP4</text>
<text x="71.6" y="59.3">~{ALCC}</text>
<text x="71.6" y="56.7">SDA</text>
<text x="89.8" y="59.3">GND_2</text>
<text x="92.3" y="56.7">SCL</text>
<text x="144" y="54.2">BM</text>
<text x="144" y="56.7">BAT-</text>
<text x="211.9" y="58">Q11</text>
<text x="259.7" y="55.7">R65</text>
<text x="259.8" y="58">10k</text>
<text x="71.6" y="64.4">SENSE-</text>
<text x="71.6" y="61.8">GND_3</text>
<text x="88.2" y="64.4">SENSE+</text>
<text x="89.8" y="61.8">GND_1</text>
<text x="118.4" y="63.1">C14</text>
<text x="157.1" y="63.1">LED</text>
<text x="179.8" y="65.6">MAX40200AUK</text>
<text x="185.3" y="63.1">U8</text>
<text x="200.3" y="65.3" transform="rotate(-90 200.3 65.3)">10k</text>
<text x="205.5" y="61" transform="rotate(-90 205.5 61)">2</text>
<text x="206.6" y="65.4" transform="rotate(-90 206.6 65.4)">10k</text>
<text x="209.5" y="60.6">BC847</text>
<text x="60.2" y="70.7">GND</text>
<text x="74.5" y="72">LTC2943IDD#TRPBF</text>
<text x="82.4" y="69.4">U7</text>
<text x="104.6" y="72">GND</text>
<text x="116.8" y="67.9">0.33uF</text>
<text x="153.3" y="68.1" transform="rotate(-90 153.3 68.1)">GND</text>
<text x="179.6" y="70.7">OUT</text>
<text x="190" y="70.7">VDD</text>
<text x="198.2" y="66.3" transform="rotate(-90 198.2 66.3)">RN4D</text>
<text x="204.3" y="66.3" transform="rotate(-90 204.3 66.3)">RN4B</text>
<text x="122.4" y="73.3">GND</text>
<text x="150.4" y="77.1">GND</text>
<text x="187.6" y="77" transform="rotate(-90 187.6 77)">GND</text>
<text x="191.1" y="75.8">EN</text>
<text x="27.2" y="78.3">PWR_FLAG</text>
<text x="27.2" y="80.9">PWR_FLAG</text>
<text x="83.1" y="82.1">R52</text>
<text x="82.3" y="84.7">10mR</text>
<text x="184.7" y="86">GND</text>
<text x="191.7" y="88.5">+3V3</text>
<text x="216.4" y="86">GND</text>
<text x="232.9" y="86">GND</text>
<text x="254.3" y="84.7">PWR_FLAG</text>
<text x="195.2" y="99.6" transform="rotate(-90 195.2 99.6)">10k</text>
<text x="197.5" y="100.3" transform="rotate(-90 197.5 100.3)">RN4C</text>
<text x="205.3" y="109.3" transform="rotate(-90 205.3 109.3)">0R</text>
<text x="207.9" y="109.9" transform="rotate(-90 207.9 109.9)">R57</text>
<text x="177.1" y="120.5">R54</text>
<text x="177.2" y="122.8">5k1</text>
<text x="232.4" y="121.5">Q12</text>
<text x="232.4" y="124.1">BC847</text>
<text x="39.3" y="126.6">+3V3</text>
<text x="37.7" y="139" transform="rotate(-90 37.7 139)">10k</text>
<text x="40.2" y="139.1" transform="rotate(-90 40.2 139.1)">R49</text>
<text x="47.9" y="139" transform="rotate(-90 47.9 139)">10k</text>
<text x="50.4" y="139.1" transform="rotate(-90 50.4 139.1)">R51</text>
<text x="203.7" y="152">GND</text>
<text x="227.8" y="152">GND</text>
</g>
<g font-size="1.8" fill="#848400">
<text x="272" y="21.2">VBATT</text>
<text x="272" y="28.8">VBUS</text>
<text x="270.7" y="58">ENABLE</text>
<text x="32.8" y="88.5">BAT+</text>
<text x="263.1" y="89.8">CHARGED (GREEN)</text>
<text x="32.8" y="93.6">BAT-</text>
<text x="35" y="91">BM</text>
<text x="263.1" y="103.7">CHARGING (BLUE)</text>
</g>
<g font-size="1.8" fill="#a1a1a1">
<text x="256.1" y="43.3" transform="rotate(-90 256.1 43.3)">0R</text>
<text x="258.7" y="43.9" transform="rotate(-90 258.7 43.9)">R63</text>
<text x="259.7" y="46.8">R64</text>
<text x="45.3" y="52.6" transform="rotate(-90 45.3 52.6)">10k</text>
<text x="47.9" y="52.7" transform="rotate(-90 47.9 52.7)">R50</text>
<text x="259.8" y="49.1">10k</text>
<text x="238.7" y="59.3">BC337</text>
<text x="241.1" y="56.7">Q14</text>
<text x="247.4" y="54" transform="rotate(-90 247.4 54)">1</text>
<text x="253.3" y="56.9">2</text>
<text x="224.1" y="65.9">R60</text>
<text x="247.4" y="61.7" transform="rotate(-90 247.4 61.7)">3</text>
<text x="259.7" y="65.9">R66</text>
<text x="224.7" y="68.2">0R</text>
<text x="259.8" y="68.2">10k</text>
<text x="237.5" y="75.8">R61</text>
<text x="235.8" y="78" transform="rotate(-90 235.8 78)">5k1</text>
<text x="177.1" y="111.6">R53</text>
<text x="177.2" y="113.9">5k1</text>
<text x="187.6" y="109.3" transform="rotate(-90 187.6 109.3)">0R</text>
<text x="190.1" y="109.9" transform="rotate(-90 190.1 109.9)">R56</text>
<text x="194.1" y="118.8" transform="rotate(-90 194.1 118.8)">1</text>
<text x="187.3" y="121.7">2</text>
<text x="196.9" y="121.5">Q10</text>
<text x="196.9" y="124.1">BC337</text>
<text x="177.1" y="130.7">R55</text>
<text x="194.1" y="126.4" transform="rotate(-90 194.1 126.4)">3</text>
<text x="216.5" y="130.7">R59</text>
<text x="177.2" y="132.9">5k1</text>
<text x="217.1" y="132.9">0R</text>
<text x="208.3" y="141.8">R58</text>
<text x="206.6" y="144.1" transform="rotate(-90 206.6 144.1)">5k1</text>
</g>
<g font-size="1.8">
<text x="59.3" y="143.5" transform="rotate(-90 59.3 143.5)">I2C.SDA</text>
<text x="110.1" y="143.5" transform="rotate(-90 110.1 143.5)">I2C.SCL</text>
<text x="36.5" y="149.9" transform="rotate(-90 36.5 149.9)">I2C.SDA</text>
<text x="46.6" y="149.9" transform="rotate(-90 46.6 149.9)">I2C.SCL</text>
</g>
<g font-size="1.8" fill="#000084">
<text x="242.8" y="154.5">I2C{SDA</text>
<text x="251.4" y="154.5">SCL}</text>
</g>
</svg>
